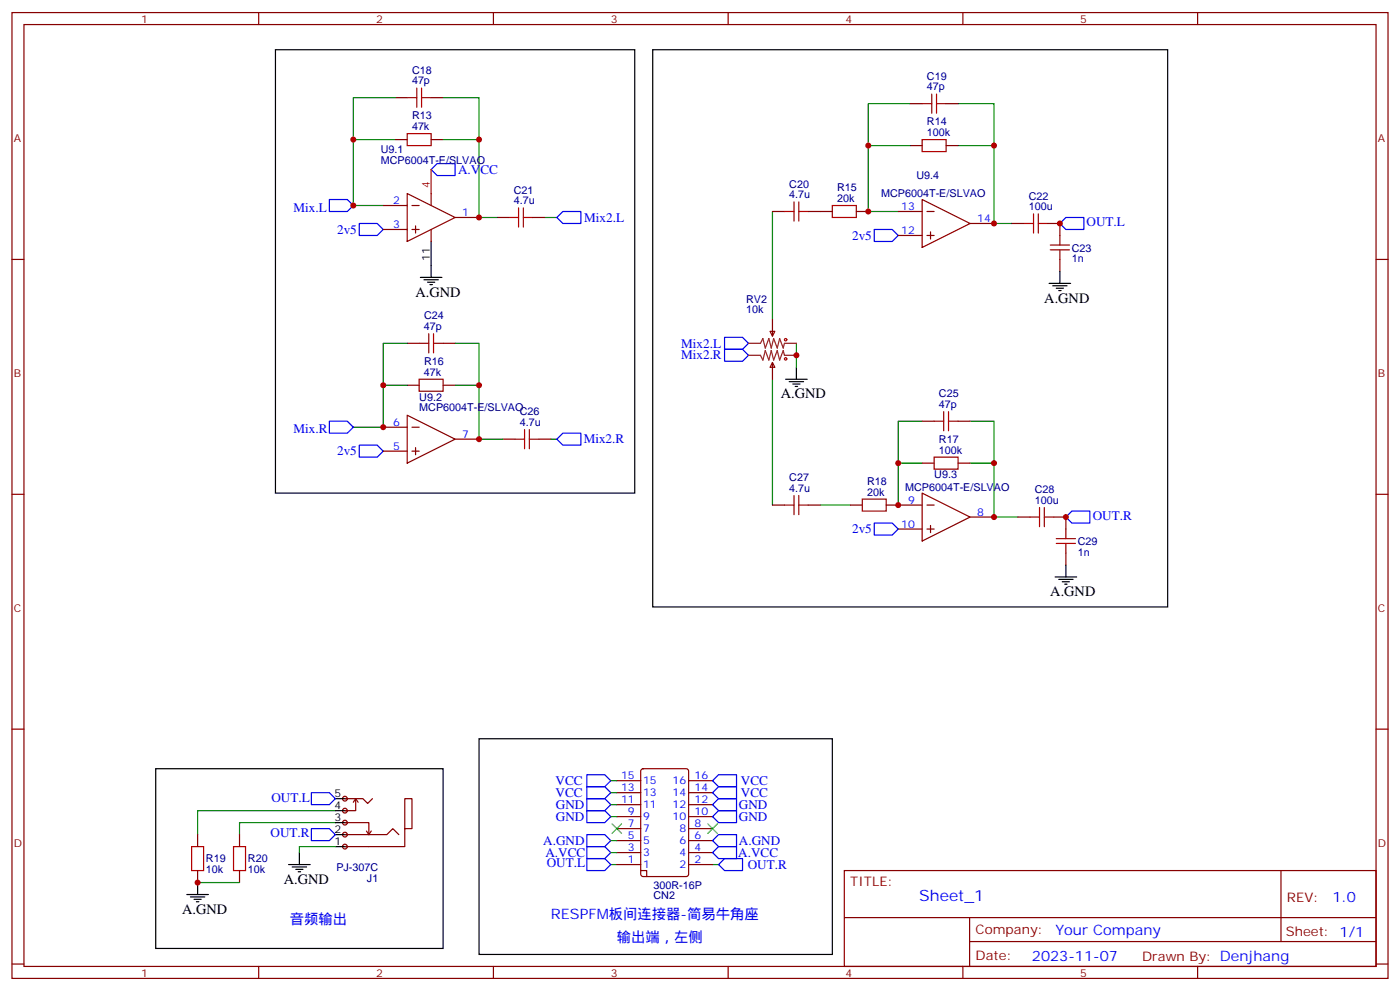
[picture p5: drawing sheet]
<svg xmlns="http://www.w3.org/2000/svg" width="412mm" height="292mm" viewBox="0 0 412 292" stroke-linecap="round" stroke-linejoin="round" font-family="sans-serif">
<g fill="none" stroke="#870000" stroke-width=".35">
<path d="M3.5 3.7h405.4v284.3h-405.4zM7.1 7.2h398.2v277.3h-398.2zM76.2 3.7v3.5M145.3 3.7v3.5M214.5 3.7v3.5M283.6 3.7v3.5M352.8 3.7v3.5M3.5 76.4h3.6M405.3 76.4h3.6M3.5 145.5h3.6M405.3 145.5h3.6M3.5 214.7h3.6"/>
<path d="M405.3 214.7h3.6M58.2 245.7v3.5M58.2 256.3v3.5M70.6 245.7v3.5M70.6 256.3v3.5M248.7 256.3h156.6v28.2h-156.6zM377.3 256.3v20.9M248.7 270.1h156.5M285.6 277.2h119.6M285.6 270.1v14.2M3.5 283.8h3.6M76.2 284.5v3.5"/>
<path d="M145.3 284.5v3.5M214.5 284.5v3.5M283.6 284.5v3.5M352.8 284.5v3.5M405.3 283.8h3.6"/>
</g>
<path d="M45.9 226.3h84.6v52.9h-84.6zM58.2 259.8v3.5M55 263.3h6.4M56.1 264.1h4.2M57.1 264.8h2.2M57.9 265.5h.7" fill="none" stroke="#000" stroke-width=".35"/>
<path d="M98.8 238.7h-40.6v7M98.8 242.2h-28.2v3.5" fill="none" stroke="#008700" stroke-width=".35"/>
<path d="M56.4 249.2h3.6v7.1h-3.6zM68.8 249.2h3.5v7.1h-3.5z" fill="none" stroke="#a10000" stroke-width=".35"/>
<g fill="#f0f0f0" stroke="#870000" stroke-width=".35">
<circle cx="101.6" cy="235.1" r=".71"/>
<circle cx="101.6" cy="238.7" r=".71"/>
<circle cx="101.6" cy="242.2" r=".71"/>
<circle cx="101.6" cy="245.7" r=".71"/>
<circle cx="101.6" cy="249.2" r=".71"/>
</g>
<g fill="none" stroke="#000" stroke-width=".35">
<path d="M81.1 14.6h105.9v130.6h-105.9zM192.3 14.6h151.7v164.1h-151.7zM127 71.1v10.6M312.2 79.9v3.5M123.8 81.7h6.4M124.9 82.4h4.2M125.9 83.1h2.2M126.6 83.8h.8M309 83.4h6.4M310.1 84.1h4.2M311.1 84.8h2.2M311.9 85.5h.7"/>
<path d="M231.4 111.7h6.4M232.5 112.4h4.2M233.5 113.1h2.2M234.2 113.8h.7M234.6 108.1v3.6M310.8 169.9h6.3M311.9 170.6h4.2M312.9 171.3h2.1M313.6 172h.7M314 166.3v3.6M141.1 217.5h104.1v63.5h-104.1zM98.8 238.7h3.5"/>
<path d="M98.8 235.1h3.5M85 254.5h6.4M86.1 255.2h4.2M87.1 255.9h2.2M87.8 256.6h.7M88.2 251v3.5M98.8 249.2h3.5M98.8 245.7h3.5M98.8 242.2h3.5"/>
</g>
<g fill="none" stroke="#870000" stroke-width=".35">
<path d="M116.4 28.8h3.5M127 28.8h3.5M268.1 30.5h3.5M278.7 30.5h3.5M116.4 41.1h3.5M119.9 57l14.2 7-14.2 7.1zM127 41.1h3.5M127 57v3.5M268.1 42.9h3.5M271.6 58.7l14.2 7.1-14.2 7zM278.7 42.9h3.5M112.9 67.6h7"/>
<path d="M112.9 60.5h7M121.4 67.6h2.1M121.4 60.5h2.1M122.4 66.5v2.1M127 67.6v3.5M134.1 64h7M146.4 64h3.5M157 64h3.5M227.5 62.3h3.6M238.1 62.3h7.1M252.2 62.3h3.6M264.6 62.3h7"/>
<path d="M264.6 69.3h7M273 62.3h2.2M273 69.3h2.2M274.1 68.3v2.1M285.8 65.8h7M298.1 65.8h3.5M308.7 65.8h3.5v3.5M312.2 76.4v3.5M226.8 97.5h1.4l-.7 1.5zM227.5 94v5M119.9 113.4h3.6M119.9 101.1h3.6"/>
<path d="M130.5 113.4h3.6M130.5 101.1h3.6M227.5 106.7l.7 1.4h-1.4zM227.5 106.7v5M112.9 125.8h7M112.9 132.8h7M119.9 122.2l14.2 7.1-14.2 7zM121.4 125.8h2.1M121.4 132.8h2.1M122.4 131.8v2.1M134.1 129.3h7M148.2 129.3h3.5"/>
<path d="M158.7 129.3h3.6M271.6 124h3.6M271.6 136.3h3.6M282.2 124h3.6M282.2 136.3h3.6M227.5 148.7h3.6M238.1 148.7h3.6M250.5 148.7h3.5M261.1 148.7h10.5M264.6 155.8h7M271.6 145.2l14.2 7-14.2 7.1zM273 148.7h2.2"/>
<path d="M273 155.8h2.2M274.1 154.7v2.1M285.8 152.2h7M299.9 152.2h3.5M310.4 152.2h3.6v3.6M314 162.8v3.5M101.6 235.1h5.3l1.4 1.4 1.4-1.4M104.8 235.1v3.6h-3.2M104.8 235.1l.7 1.1M104.8 235.1l-.7 1.1M181.7 236.9h7M181.7 233.4h7"/>
<path d="M181.7 229.8h7M189 226.5l.4-.2h12.7l.7 .4v30.7l-.4 .6-13 .1-.6-.5-.1-30.6zM202.8 236.9h7.1M202.8 233.4h7.1M202.8 229.8h7.1M101.6 245.7h12.3l1.8-1.8 1.8 1.8M101.6 242.2h7.1v3.5M107.9 244.7l.8 1M109.4 244.7l-.7 1M119.2 243.9v-8.8h2.2v8.8h-2.2v5.3h-17.6M181.7 254.5h7M181.7 251h7"/>
<path d="M181.7 247.5h7M181.7 243.9h7M181.7 240.4h7M188.7 256.3h1.8v1.8M202.8 254.5h7.1M202.8 251h7.1M202.8 247.5h7.1M202.8 243.9h7.1M202.8 240.4h7.1"/>
</g>
<g fill="none" stroke="#00f" stroke-width=".35">
<path d="M97 58.7h5.3l1.8 1.8-1.8 1.8h-5.3zM127 49.9l1.8-1.7h5.3v3.5h-5.3zM105.8 65.8h5.3l1.8 1.8-1.8 1.7h-5.3zM165.8 62.3h5.3v3.5h-5.3l-1.8-1.8zM257.5 67.6h5.3l1.8 1.7-1.8 1.8h-5.3zM312.2 65.8l1.8-1.8h5.3v3.6h-5.3zM213.4 99.3h5.3l1.8 1.8-1.8 1.7h-5.3zM213.4 102.8h5.3l1.8 1.8-1.8 1.8h-5.3zM97 124h5.3l1.8 1.8-1.8 1.7h-5.3zM105.8 131.1h5.3l1.8 1.7-1.8 1.8h-5.3zM165.8 127.5h5.3v3.6h-5.3l-1.8-1.8zM257.5 154h5.3l1.8 1.8-1.8 1.7h-5.3z"/>
<path d="M314 152.2l1.7-1.7h5.3v3.5h-5.3zM91.7 233.4h5.3l1.8 1.7-1.8 1.8h-5.3zM172.9 231.6h5.3l1.7 1.8-1.7 1.7h-5.3zM172.9 228.1h5.3l1.7 1.7-1.7 1.8h-5.3zM172.9 238.7h5.3l1.7 1.7-1.7 1.8h-5.3zM172.9 235.1h5.3l1.7 1.8-1.7 1.8h-5.3zM211.7 228.1h5.3v3.5h-5.3l-1.8-1.8zM211.7 231.6h5.3v3.5h-5.3l-1.8-1.7zM211.7 235.1h5.3v3.6h-5.3l-1.8-1.8zM211.7 238.7h5.3v3.5h-5.3l-1.8-1.8zM91.7 243.9h5.3l1.8 1.8-1.8 1.8h-5.3zM172.9 249.2h5.3l1.7 1.8-1.7 1.8h-5.3z"/>
<path d="M172.9 245.7h5.3l1.7 1.8-1.7 1.7h-5.3zM172.9 252.8h5.3l1.7 1.7-1.7 1.8h-5.3zM209.9 251l1.8-1.8h5.3v3.6h-5.3zM211.7 245.7h5.3v3.5h-5.3l-1.8-1.7zM211.7 254.5l1.7-1.7h5.3v3.5h-5.3z"/>
</g>
<g fill="none" stroke="#008700" stroke-width=".35">
<path d="M116.4 28.8h-12.3v12.3M130.5 28.8h10.6v12.3M268.1 30.5h-12.3v12.4M282.2 30.5h10.6v12.4M116.4 41.1h-12.3v19.4h8.8M130.5 41.1h10.6v22.9h5.3M268.1 42.9h-12.3v19.4h8.8M282.2 42.9h10.6v22.9h5.3M160.5 64h3.5M227.5 62.3v31.7M112.9 113.4h7M119.9 101.1h-7v24.7h-8.8"/>
<path d="M134.1 113.4h7v15.9h7.1M134.1 101.1h7v12.3M227.5 111.7v37M234.6 101.1v7M162.3 129.3h1.7M264.6 136.3h7M271.6 124h-7v24.7M285.8 124h7v12.3M285.8 136.3h7v15.9h7.1M241.7 148.7h8.8M179.9 236.9h1.8M179.9 233.4h1.8"/>
<path d="M179.9 229.8h1.8M58.2 259.8h12.4M98.8 249.2h-10.6v1.8M179.9 254.5h1.8M179.9 251h1.8M179.9 247.5h1.8M179.9 240.4h1.8M209.9 254.5h1.8"/>
</g>
<g fill="none" stroke="#a10000" stroke-width=".35">
<path d="M119.9 39.3h7.1v3.6h-7.1zM119.9 28.8h2.9M122.8 25.9v5.7M124.2 28.8h2.8M124.2 25.9v5.7M271.6 30.5h2.9M274.5 27.7v5.6M275.9 30.5h2.8M275.9 27.7v5.6M233.9 59.4v5.7M235.3 59.4v5.7M271.6 41.1h7.1v3.5h-7.1z"/>
<path d="M149.9 64h2.9M152.8 61.2v5.7M154.2 64h2.8M154.2 61.2v5.7M231.1 62.3h2.8M235.3 62.3h2.8M245.2 60.5h7v3.5h-7zM301.6 65.8h2.8M304.4 63v5.6M305.9 65.8h2.8M305.9 63v5.6M309.4 73.6h5.6"/>
<path d="M309.4 72.1h5.6M312.2 69.3v2.8M312.2 73.6v2.8M126.3 98.2v5.7M127.7 98.2v5.7M123.5 111.7h7v3.5h-7zM123.5 101.1h2.8M127.7 101.1h2.8M151.7 129.3h2.8M154.5 126.5v5.6M155.9 129.3h2.8M155.9 126.5v5.6"/>
<path d="M275.2 134.6h7v3.5h-7zM275.2 124h2.8M278 121.2v5.6M279.4 124h2.8M279.4 121.2v5.6M231.1 148.7h2.8M233.9 145.9v5.6M235.3 145.9v5.6M235.3 148.7h2.8M254 146.9h7.1v3.6h-7.1zM303.4 152.2h2.8M306.2 149.4v5.6"/>
<path d="M307.6 152.2h2.8M307.6 149.4v5.6M311.1 160h5.7M311.1 158.6h5.7M314 155.8v2.8M314 160v2.8"/>
<circle cx="231.4" cy="105.7" r=".35"/>
<circle cx="231.4" cy="100" r=".35"/>
</g>
<path d="M220.5 101.1h3.5l.7-1.4 .7 2.8 1.1-2.8 .7 2.8 .7-2.8 1.1 2.8 .7-2.8 1 2.8 .4-1.4h3.5M220.5 104.6h3.5l.7 1.4 .7-2.8 1.1 2.8 .7-2.8 .7 2.8 1.1-2.8 .7 2.8 1-2.8 .4 1.4h3.5" fill="none" stroke="#8c2424" stroke-width=".35"/>
<path d="M180.3 242.5l2.8 2.9M183.1 242.5l-2.8 2.9M208.5 242.5l2.8 2.9M211.3 242.5l-2.8 2.9" fill="none" stroke="#3c3" stroke-width=".35"/>
<path d="M127 49.9v7.1" fill="none" stroke="#f00" stroke-width=".35"/>
<g fill="#c00">
<circle cx="58.2" cy="259.8" r=".88"/>
<circle cx="255.8" cy="62.3" r=".88"/>
<circle cx="264.6" cy="136.3" r=".88"/>
<circle cx="292.8" cy="136.3" r=".88"/>
<circle cx="292.8" cy="42.9" r=".88"/>
<circle cx="255.8" cy="42.9" r=".88"/>
<circle cx="234.6" cy="104.6" r=".88"/>
<circle cx="141.1" cy="113.4" r=".88"/>
<circle cx="104.1" cy="41.1" r=".88"/>
<circle cx="141.1" cy="41.1" r=".88"/>
<circle cx="104.1" cy="60.5" r=".88"/>
<circle cx="112.9" cy="113.4" r=".88"/>
<circle cx="141.1" cy="64" r=".88"/>
<circle cx="141.1" cy="129.3" r=".88"/>
<circle cx="112.9" cy="125.8" r=".88"/>
<circle cx="264.6" cy="148.7" r=".88"/>
<circle cx="292.8" cy="152.2" r=".88"/>
<circle cx="292.8" cy="65.8" r=".88"/>
<circle cx="314" cy="152.2" r=".88"/>
<circle cx="312.2" cy="65.8" r=".88"/>
</g>
<text font-size="4.6" fill="#00f" x="270.8" y="265.3">Sheet_1</text>
<g font-size="4.2">
<text x="122.4" y="87.3">A.GND</text>
<text x="307.6" y="89.1">A.GND</text>
<text x="230" y="117.3">A.GND</text>
<text x="309.4" y="175.5">A.GND</text>
<text x="83.6" y="260.2">A.GND</text>
<text x="53.6" y="269">A.GND</text>
</g>
<g font-size="4.2" fill="#00f">
<text x="392.5" y="265.6">1.0</text>
<text x="85.4" y="272.2">音频输出</text>
<text x="162.3" y="270.4">RESPFM板间连接器-简易牛角座</text>
<text x="310.9" y="275.1">Your Company</text>
<text x="181.7" y="277.5">输出端，左侧</text>
<text x="304" y="282.9">2023-11-07</text>
</g>
<g font-size="3.9" fill="#00f">
<text x="134.9" y="51.1">A.VCC</text>
<text x="86.4" y="62.3">Mix.L</text>
<text x="172.1" y="65.3">Mix2.L</text>
<text x="99.3" y="68.8">2v5</text>
<text x="251" y="70.6">2v5</text>
<text x="320.1" y="66.6">OUT.L</text>
<text x="200.6" y="105.8">Mix2.R</text>
<text x="200.7" y="102.3">Mix2.L</text>
<text x="86.4" y="127.5">Mix.R</text>
<text x="171.9" y="130.5">Mix2.R</text>
<text x="99.3" y="134.1">2v5</text>
<text x="321.9" y="153">OUT.R</text>
<text x="251" y="157">2v5</text>
<text x="163.6" y="231.1">VCC</text>
<text x="218.3" y="231.1">VCC</text>
<text x="79.9" y="236">OUT.L</text>
<text x="163.6" y="234.6">VCC</text>
<text x="163.8" y="238.1">GND</text>
<text x="217.7" y="238.1">GND</text>
<text x="218.3" y="234.6">VCC</text>
<text x="163.8" y="241.7">GND</text>
<text x="217.7" y="241.7">GND</text>
<text x="79.7" y="246.5">OUT.R</text>
<text x="160" y="248.7">A.GND</text>
<text x="217.7" y="248.7">A.GND</text>
<text x="160.7" y="252.3">A.VCC</text>
<text x="161.1" y="255.4">OUT.L</text>
<text x="217.5" y="252.3">A.VCC</text>
<text x="220.3" y="255.8">OUT.R</text>
</g>
<g font-size="3.9" fill="#800">
<text x="250.5" y="260.9">TITLE:</text>
<text x="379.1" y="265.6">REV:</text>
<text x="287.4" y="275.1">Company:</text>
<text x="378.7" y="275.7">Sheet: 1/1</text>
<text x="287.4" y="282.8">Date:</text>
<text x="336.4" y="282.8">Drawn By: Denjhang</text>
</g>
<g font-size="3.2" fill="#800">
<text x="41.6" y="6.7">1</text>
<text x="110.8" y="6.7">2</text>
<text x="179.9" y="6.7">3</text>
<text x="249.1" y="6.7">4</text>
<text x="318.2" y="6.7">5</text>
<text x="4.1" y="41.8">A</text>
<text x="405.9" y="41.8">A</text>
<text x="4.1" y="110.9">B</text>
<text x="405.9" y="110.9">B</text>
<text x="4.1" y="180.1">C</text>
<text x="405.9" y="180.1">C</text>
<text x="4.1" y="249.2">D</text>
<text x="405.9" y="249.2">D</text>
<text x="41.6" y="287.5">1</text>
<text x="110.8" y="287.5">2</text>
<text x="179.9" y="287.5">3</text>
<text x="249.1" y="287.5">4</text>
<text x="318.2" y="287.5">5</text>
</g>
<g font-size="3.2" fill="#000080">
<text x="121.4" y="21.7">C18</text>
<text x="273.1" y="23.5">C19</text>
<text x="121.4" y="24.9">47p</text>
<text x="273.1" y="26.6">47p</text>
<text x="121.4" y="35.1">R13</text>
<text x="121.4" y="38.3">47k</text>
<text x="273.1" y="40">100k</text>
<text x="273.1" y="36.9">R14</text>
<text x="112.2" y="44.9">U9.1</text>
<text x="112.2" y="48.2">MCP6004T-E/SLVAO</text>
<text x="269.9" y="52.8">U9.4</text>
<text x="151.4" y="57">C21</text>
<text x="232.5" y="58.4">4.7u</text>
<text x="232.5" y="55.3">C20</text>
<text x="246.6" y="59.4">20k</text>
<text x="246.6" y="56.2">R15</text>
<text x="259.6" y="58.1">MCP6004T-E/SLVAO</text>
<text x="303" y="58.7">C22</text>
<text x="151.4" y="60.1">4.7u</text>
<text x="303" y="61.9">100u</text>
<text x="315.7" y="77.1">1n</text>
<text x="315.7" y="74.1">C23</text>
<text x="219.8" y="89.1">RV2</text>
<text x="124.9" y="94">C24</text>
<text x="219.8" y="92.3">10k</text>
<text x="124.9" y="97.2">47p</text>
<text x="124.9" y="107.4">R16</text>
<text x="124.9" y="110.6">47k</text>
<text x="123.5" y="117.9">U9.2</text>
<text x="276.6" y="116.9">C25</text>
<text x="123.5" y="121.1">MCP6004T-E/SLVAO</text>
<text x="153.1" y="125.4">4.7u</text>
<text x="153.1" y="122.3">C26</text>
<text x="276.6" y="120.1">47p</text>
<text x="276.6" y="130.4">R17</text>
<text x="276.6" y="133.5">100k</text>
<text x="232.5" y="141.7">C27</text>
<text x="255.4" y="142.6">R18</text>
<text x="275.2" y="140.9">U9.3</text>
<text x="232.5" y="144.8">4.7u</text>
<text x="255.4" y="145.9">20k</text>
<text x="266.6" y="144.6">MCP6004T-E/SLVAO</text>
<text x="304.8" y="148.3">100u</text>
<text x="304.8" y="145.2">C28</text>
<text x="317.5" y="160.5">C29</text>
<text x="317.5" y="163.6">1n</text>
<text x="60.7" y="257.1">10k</text>
<text x="60.7" y="253.9">R19</text>
<text x="73" y="257.1">10k</text>
<text x="73" y="253.9">R20</text>
<text x="99.1" y="256.5">PJ-307C</text>
<text x="108.1" y="259.6">J1</text>
<text x="192.5" y="261.6">300R-16P</text>
<text x="192.5" y="264.7">CN2</text>
</g>
<text font-size="3.2" fill="#f00" x="126.6" y="55.2" transform="rotate(-90 126.6 55.2)">4</text>
<g font-size="3.2" fill="#00f">
<text x="115.8" y="60.1">2</text>
<text x="136.2" y="63.7">1</text>
<text x="265.5" y="61.9">13</text>
<text x="287.9" y="65.4">14</text>
<text x="115.8" y="67.2">3</text>
<text x="265.5" y="69">12</text>
<text x="115.8" y="125.4">6</text>
<text x="136.2" y="128.9">7</text>
<text x="115.8" y="132.5">5</text>
<text x="267.5" y="148.3">9</text>
<text x="265.5" y="155.4">10</text>
<text x="287.9" y="151.9">8</text>
<text x="182.9" y="233">13</text>
<text x="182.9" y="229.5">15</text>
<text x="189.4" y="230.9">15</text>
<text x="198.1" y="230.9">16</text>
<text x="204.6" y="233">14</text>
<text x="204.6" y="229.5">16</text>
<text x="182.9" y="236.5">11</text>
<text x="189.4" y="237.9">11</text>
<text x="189.4" y="234.4">13</text>
<text x="198.1" y="237.9">12</text>
<text x="198.1" y="234.4">14</text>
<text x="204.6" y="236.5">12</text>
<text x="185" y="243.6">7</text>
<text x="185" y="240.1">9</text>
<text x="189.4" y="245">7</text>
<text x="189.4" y="241.5">9</text>
<text x="198.1" y="241.5">10</text>
<text x="200.1" y="245">8</text>
<text x="204.6" y="243.6">8</text>
<text x="204.6" y="240.1">10</text>
<text x="185" y="250.6">3</text>
<text x="185" y="247.1">5</text>
<text x="189.4" y="248.5">5</text>
<text x="200.1" y="248.5">6</text>
<text x="204.6" y="250.6">4</text>
<text x="204.6" y="247.1">6</text>
<text x="185" y="254.2">1</text>
<text x="189.4" y="255.6">1</text>
<text x="189.4" y="252.1">3</text>
<text x="200.1" y="255.6">2</text>
<text x="200.1" y="252.1">4</text>
<text x="204.6" y="254.2">2</text>
</g>
<g font-size="3.2">
<text x="126.6" y="76.9" transform="rotate(-90 126.6 76.9)">11</text>
<text x="98.5" y="238.3">4</text>
<text x="98.5" y="234.8">5</text>
<text x="98.5" y="245.4">2</text>
<text x="98.5" y="241.8">3</text>
<text x="98.5" y="248.9">1</text>
</g>
</svg>
